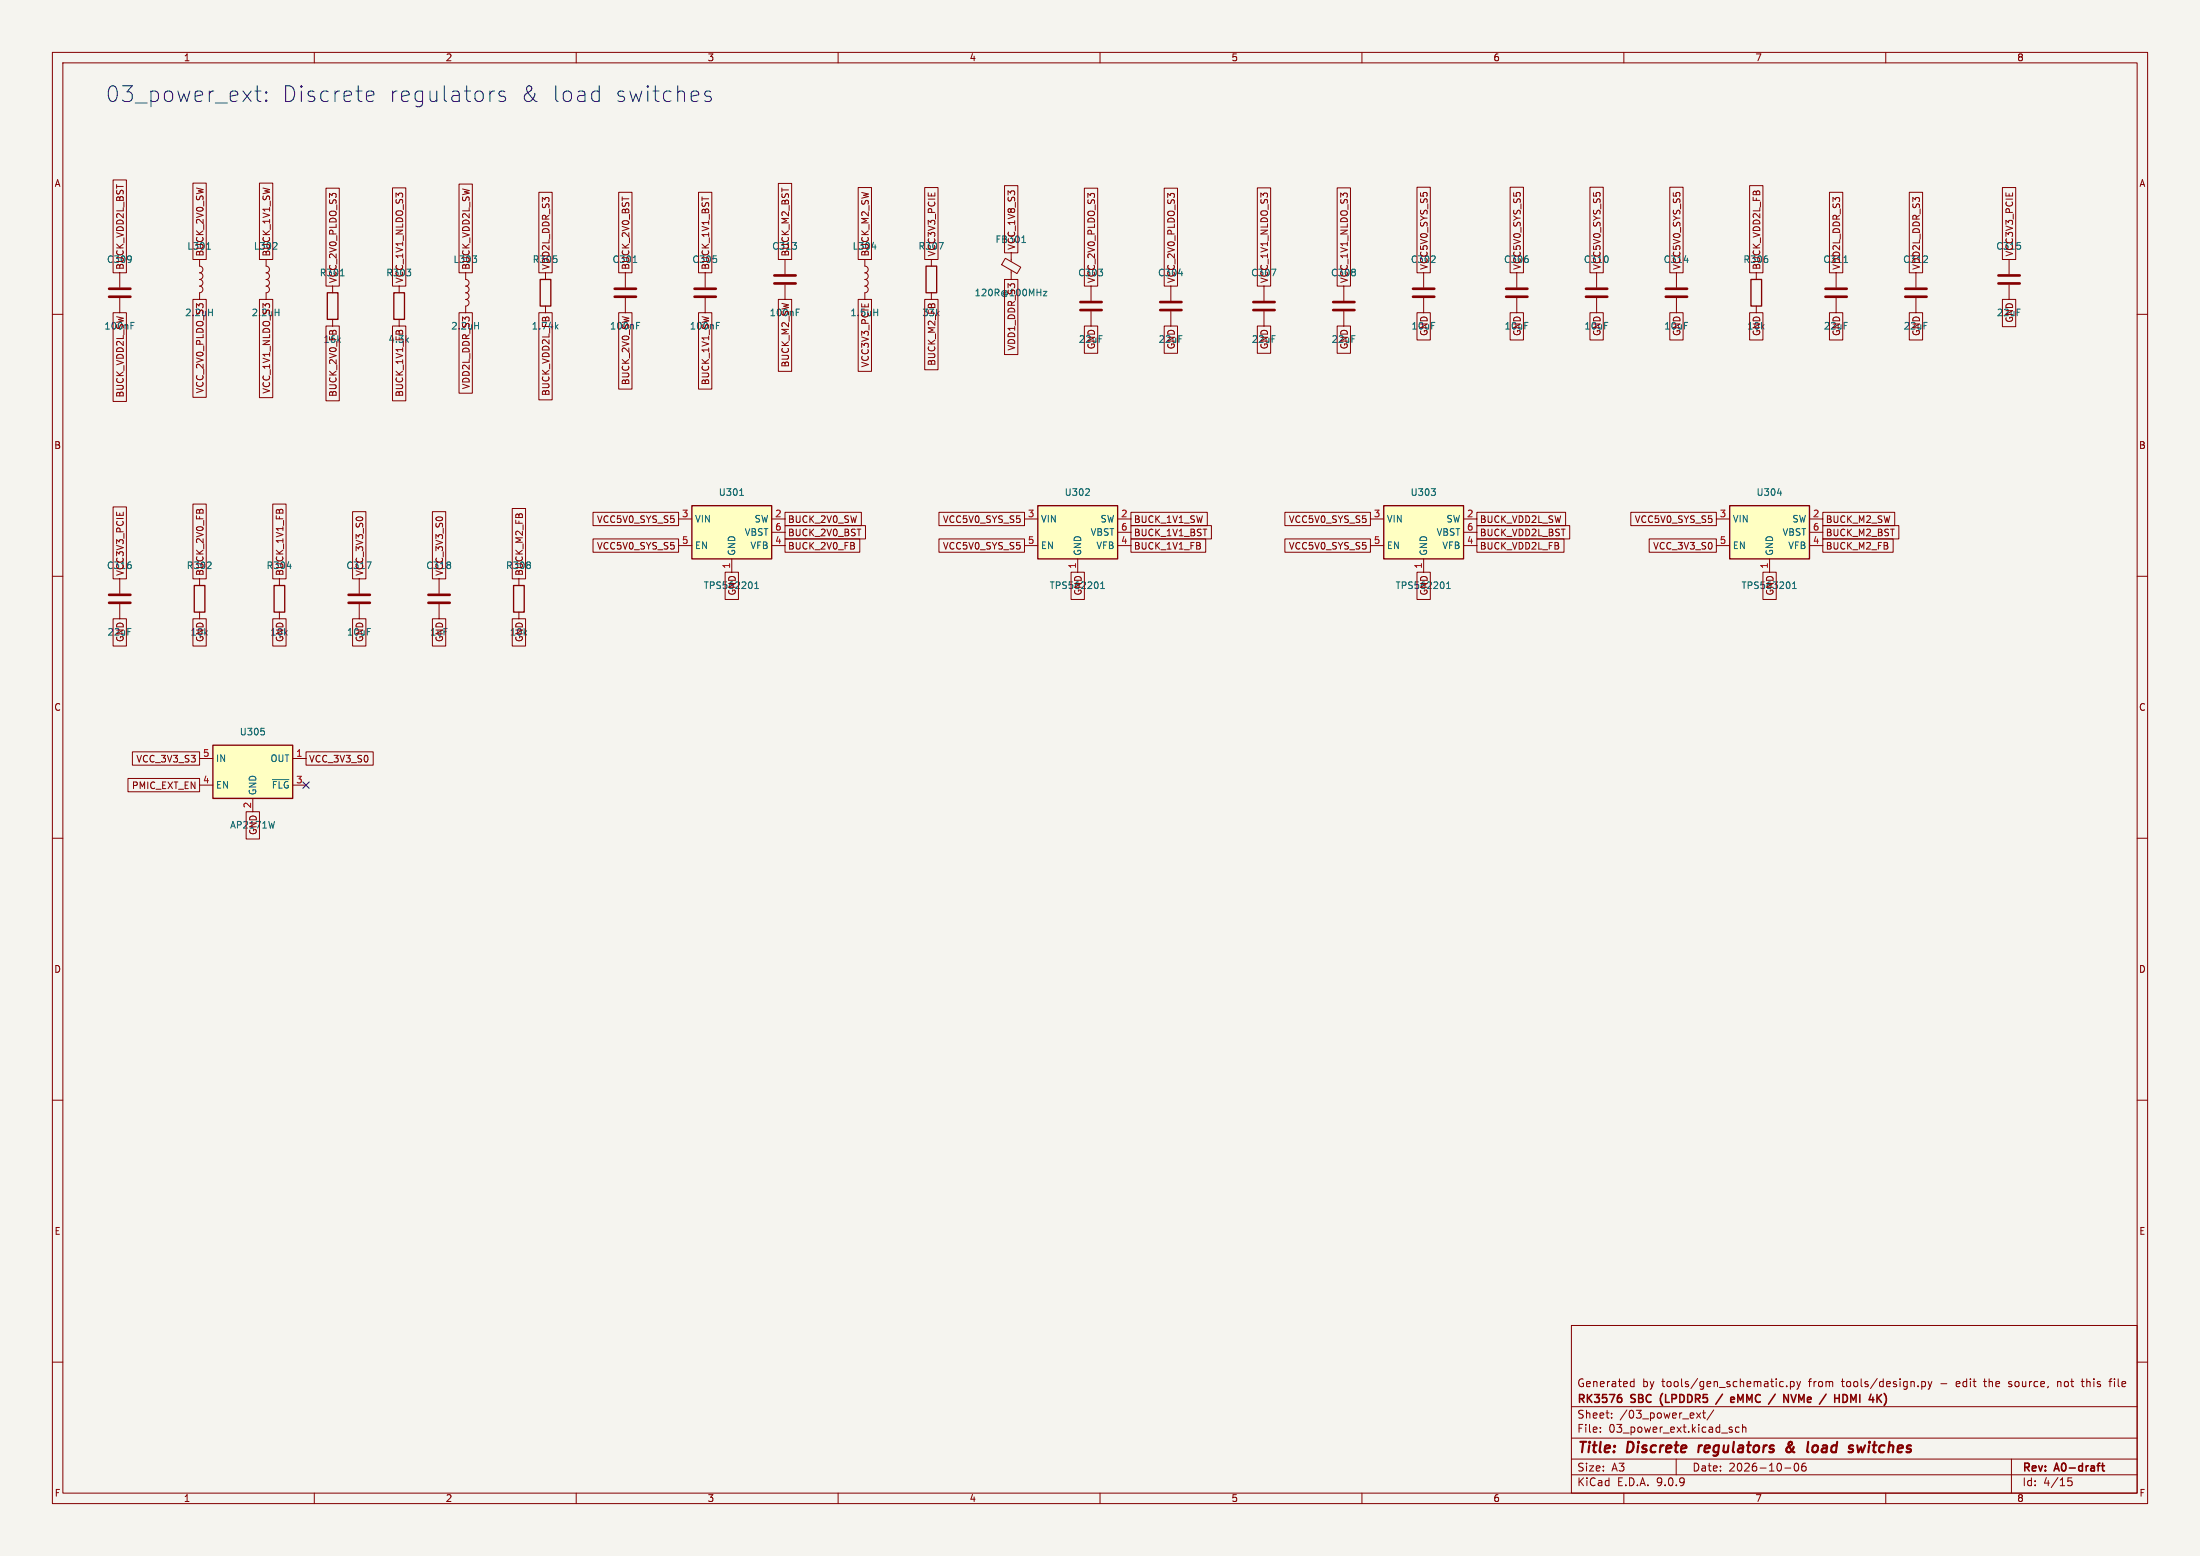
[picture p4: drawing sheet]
<svg xmlns="http://www.w3.org/2000/svg" width="420mm" height="297mm" viewBox="0 0 420 297" stroke-linecap="round" stroke-linejoin="round" font-family="sans-serif">
<path d="M0 0h420v297h-420z" fill="#f5f4ef" stroke="#f5f4ef" stroke-width=".19"/>
<g fill="none" stroke="#840000" stroke-width=".19">
<path d="M10 10h400v277h-400zM12 12h396v273h-396zM60 10v2M110 10v2M160 10v2M210 10v2M260 10v2M310 10v2M360 10v2M149.9 49.5v2.8M149.9 54.4v2.8M320 52.1v2.8"/>
<path d="M320 56.9v2.8M10 60h2M408 60h2M10 110h2M408 110h2M10 160h2M408 160h2M10 210h2M408 210h2M300 253h108v32h-108zM10 260h2M300 278.5h108"/>
<path d="M300 274.5h108M300 268.5h108M305.5 273.2v.2M305.5 272.5v.1M307.7 270.5v.2M307.7 269.8v.1M311.4 263.8h.5M311.4 264.6h.5M311.9 263.2v1.5M320 278.5v3M323.9 269.7l.8 1M324.7 269.7l-.8 1"/>
<path d="M325 269.7h.6M325.2 269.2v1.3l.4 .2M327.2 269.1l-1.3 1.9M330.7 273v.3M332 272.5l-.4-.1-.3 .3 .1 .6h.6M332.7 272.5l.2-.1 .3 .1 .1 .9M332.7 271.9v1.5M339.8 264.5l.2 .2 .4-.1M340.4 263.8l-.4-.1-.2 .1M341.1 264.5v.2M341.8 263.8l.4-.1 .3 .3-.1 .6h-.6M341.8 263.7v1.5"/>
<path d="M342.7 279.4l.2-.1a.8 .8 0 0 1 .5 .7 .8 .8 0 0 1-.5 .8l-.2-.2-.2-.4zM343 263.7l.4 1M343.4 264.7l-.4 .5M343.7 263.7l-.3 1M344.7 279.3a.59 .59 0 0 0-.8 .6v.6l.2 .2 .4 .1 .2-.2 .1-.5-.1-.2h-.5l-.3 .2M366.9 263.8l.4-.1 .3 .3-.2 .6h-.5M366.9 263.7v1.5M368.1 263.7l.3 1M368.4 264.7l-.3 .5M368.8 263.7l-.4 1M378.7 263.7h.5M383.4 264.6l.5 .1"/>
<path d="M383.7 263.7l-.3 .2 .3 .3M384 278.5v6.5M392.8 263.7v1M393.2 263.7l-.4 .1M397.3 263.7h.6M397.5 263.2v1.3l.4 .2M402.6 263.7h.6M403.2 263.2l-.4 .2v1.3M408 260h2M60 285v2M110 285v2M160 285v2"/>
<path d="M210 285v2M260 285v2M300 281.5h108M310 285v2M340.7 280.2h1.2M360 285v2M395.5 282.1h-.7l-.1 .7 .2-.1h.5l.2 .2-.1 .5-.2 .2-.6-.2"/>
</g>
<path d="M309 266.8h.5l.1 .2-.1 .5-.5 .2M309.2 266.2h.3M328.8 266.1l-1.3 1.9M330.4 267.2l.7-.2-.1-.2-.4-.1-.2 .2 .1 .7h.5M341.9 266.2l.5 1.5 .5-1.5M350.3 266.2v1.5M350.3 266.9h.8M352.5 266.4l.2 .4-.2 .7M354.3 266.2l-.5 1.1-.5-1.1v1.5M401.2 279.8h.6M401.4 279.3v1.3l.4 .2" fill="none" stroke="#840000" stroke-width=".3"/>
<path d="M324.4 275.9l-.2 1.3M342 275.8l-.7 .5a.52 .52 0 0 0-.2 .8 .52 .52 0 0 0 .8-.1M342 275.3l-.1-.1a.41 .41 0 0 0-.5 .5l.6 1.1M346.7 275.9a.62 .62 0 0 0-.7 .4v.7a.52 .52 0 0 0 .8 .1M354.5 275.9l.3 1.3 .5-.9 .2 .9" fill="none" stroke="#840000" stroke-width=".4"/>
<path d="M147.8 52.6h4.1M147.8 54.1h4.1M318 55.1h4.1M318 56.6h4.1" fill="none" stroke="#840000" stroke-width=".51"/>
<path d="M152 59.6h.4M152 59h.6M321.5 49.7h.8" fill="none" stroke="#006464" stroke-width=".19"/>
<path d="M132.1 96.5h15.2v10.2h-15.2z" fill="#ffffc2"/>
<path d="M132.1 96.5h15.2v10.2h-15.2z" fill="none" stroke="#840000" stroke-width=".25"/>
<path d="M22.9 52.1v2.8M22.9 56.9v2.8M134.6 52.1v2.8M134.6 56.9v2.8M129.5 99.1h2.6M147.3 99.1h2.6M129.5 104.1h2.6M139.7 106.7v2.5M147.3 104.1h2.6M147.3 101.6h2.6" fill="none" stroke="#840000" stroke-width=".19"/>
<path d="M25 62.1h.4M25 61.5h.6M136.8 62.1h.4M136.8 61.5h.6M141.2 94.6h.7M144.1 112.3h.7M144.1 111.4l.3-.3v1.2" fill="none" stroke="#006464" stroke-width=".19"/>
<path d="M20.8 55.1h4.1M20.8 56.6h4.1M132.6 55.1h4.1M132.6 56.6h4.1" fill="none" stroke="#840000" stroke-width=".51"/>
<path d="M264.2 96.5h15.2v10.2h-15.2z" fill="#ffffc2"/>
<path d="M264.2 96.5h15.2v10.2h-15.2z" fill="none" stroke="#840000" stroke-width=".25"/>
<g fill="none" stroke="#840000" stroke-width=".19">
<path d="M38.1 49.5v1.3a.64 .64 0 0 1 .6 .6 .64 .64 0 0 1-.6 .7 .64 .64 0 0 1 .6 .6 .64 .64 0 0 1-.6 .6 .64 .64 0 0 1 .6 .7 .64 .64 0 0 1-.6 .6 .64 .64 0 0 1 .6 .6 .64 .64 0 0 1-.6 .7v1.3M50.8 49.5v1.3a.64 .64 0 0 1 .6 .6 .64 .64 0 0 1-.6 .7 .64 .64 0 0 1 .6 .6 .64 .64 0 0 1-.6 .6 .64 .64 0 0 1 .6 .7 .64 .64 0 0 1-.6 .6 .64 .64 0 0 1 .6 .7 .64 .64 0 0 1-.6 .6v1.3M191.9 49.3l3 1.7-.7 1.2-3-1.7zM193 48.3v1.6M193 51.6v1.7M271.8 52.1v2.8M271.8 56.9v2.8M289.6 52.1v2.8M289.6 56.9v2.8M261.6 99.1h2.6M279.4 99.1h2.5M261.6 104.1h2.6"/>
<path d="M271.8 106.7v2.5M279.4 104.1h2.5M279.4 101.6h2.5"/>
</g>
<g fill="none" stroke="#006464" stroke-width=".19">
<path d="M39.5 47.6h.7M39.8 59.6h.7M40.5 59v1.3M52.1 47.6h.8M52.5 59.6h.7M52.8 46.4v.4M53.2 59v1.3M195.1 46.3h.7M195.3 45.2l.1-.2v1.3M199.2 55.6h.6l-.6 .9h.6M273.2 93.3h.8l-.4 .5M274 93.9v.5"/>
<path d="M276.2 112.3h.7M276.2 111.4l.3-.3v1.2"/>
</g>
<path d="M269.7 55.1h4.1M269.7 56.6h4.1M287.5 55.1h4.1M287.5 56.6h4.1" fill="none" stroke="#840000" stroke-width=".51"/>
<path d="M330.2 96.5h15.2v10.2h-15.2z" fill="#ffffc2"/>
<path d="M176.8 50.8h2v5.1h-2zM334.3 53.3h2v5.1h-2zM330.2 96.5h15.2v10.2h-15.2z" fill="none" stroke="#840000" stroke-width=".25"/>
<g fill="none" stroke="#840000" stroke-width=".19">
<path d="M119.4 52.1v2.8M119.4 56.9v2.8M165.1 49.5v1.3a.64 .64 0 0 1 .6 .6 .64 .64 0 0 1-.6 .7 .64 .64 0 0 1 .6 .6 .64 .64 0 0 1-.6 .6 .64 .64 0 0 1 .6 .7 .64 .64 0 0 1-.6 .6 .64 .64 0 0 1 .6 .7 .64 .64 0 0 1-.6 .6v1.3M177.8 49.5v1.3M177.8 55.9v1.3M223.5 54.6v2.8M223.5 59.4v2.8M241.3 54.6v2.8M241.3 59.4v2.8M256.5 54.6v2.8M256.5 59.4v2.8M304.8 52.1v2.8"/>
<path d="M304.8 56.9v2.8M335.3 52.1v1.2M335.3 58.4v1.3M350.5 52.1v2.8M350.5 56.9v2.8M365.8 52.1v2.8M365.8 56.9v2.8M383.5 49.5v2.8M383.5 54.4v2.8M327.7 99.1h2.5M345.4 99.1h2.6M327.7 104.1h2.5"/>
<path d="M337.8 106.7v2.5M345.4 104.1h2.6M345.4 101.6h2.6"/>
</g>
<g fill="none" stroke="#006464" stroke-width=".19">
<path d="M120.9 50.1h.7M166.5 47.1h.7M166.8 59.6h.7M167.5 59v1.3M179.2 46.3h.9l-.6 1.3M225 52.2h.8M242.7 51.4h.9l-.6 1.2M352 50.1h.7M121.5 62.1h.5M121.5 61.5h.6M339.3 94.1h.8M342.2 112.3h.7"/>
<path d="M342.2 111.4l.4-.3v1.2"/>
</g>
<g fill="none" stroke="#840000" stroke-width=".51">
<path d="M117.3 55.1h4.1M117.3 56.6h4.1M221.5 57.7h4.1M221.5 59.2h4.1M239.3 57.7h4M239.3 59.2h4M254.5 57.7h4.1M254.5 59.2h4.1M302.8 55.1h4M302.8 56.6h4M348.5 55.1h4.1M348.5 56.6h4.1"/>
<path d="M363.7 55.1h4.1M363.7 56.6h4.1M381.5 52.6h4.1M381.5 54.1h4.1"/>
</g>
<path d="M198.1 96.5h15.3v10.2h-15.3z" fill="#ffffc2"/>
<path d="M62.5 55.9h2v5.1h-2zM75.2 55.9h2v5.1h-2zM198.1 96.5h15.3v10.2h-15.3zM37.1 111.8h2v5h-2zM98 111.8h2.1v5h-2.1z" fill="none" stroke="#840000" stroke-width=".25"/>
<g fill="none" stroke="#840000" stroke-width=".19">
<path d="M63.5 54.6v1.3M76.2 54.6v1.3M88.9 52.1v1.2a.64 .64 0 0 1 .6 .7 .64 .64 0 0 1-.6 .6 .64 .64 0 0 1 .6 .7 .64 .64 0 0 1-.6 .6 .64 .64 0 0 1 .6 .6 .64 .64 0 0 1-.6 .7M88.9 57.2a.64 .64 0 0 1 .6 .6 .64 .64 0 0 1-.6 .6v1.3M208.3 54.6v2.8M208.3 59.4v2.8M63.5 61v1.2M76.2 61v1.2M195.6 99.1h2.5M213.4 99.1h2.5M22.9 110.5v2.8M22.9 115.3v2.8"/>
<path d="M38.1 110.5v1.3M38.1 116.8v1.3M68.6 110.5v2.8M68.6 115.3v2.8M83.8 110.5v2.8M83.8 115.3v2.8M99.1 110.5v1.3M99.1 116.8v1.3M195.6 104.1h2.5M205.7 106.7v2.5M213.4 104.1h2.5M213.4 101.6h2.5"/>
</g>
<path d="M65 52.6h.7M90.2 48.8h.8l-.4 .5M90.9 49.4v.6M90.6 62.1h.7M91.3 61.5v1.3M207.2 94.6h.8M207.9 93.4v.4M70 107.3h.8l-.5 1.2M210.1 112.3h.8M210.1 111.4l.4-.3v1.2" fill="none" stroke="#006464" stroke-width=".19"/>
<path d="M206.2 57.7h4.1M206.2 59.2h4.1M20.8 113.5h4.1M20.8 115.1h4.1M66.5 113.5h4.1M66.5 115.1h4.1M81.8 113.5h4.1M81.8 115.1h4.1" fill="none" stroke="#840000" stroke-width=".51"/>
<path d="M40.6 142.2h15.3v10.2h-15.3z" fill="#ffffc2"/>
<path d="M103.1 53.3h2.1v5.1h-2.1zM52.3 111.8h2.1v5h-2.1zM40.6 142.2h15.3v10.2h-15.3z" fill="none" stroke="#840000" stroke-width=".25"/>
<g fill="none" stroke="#840000" stroke-width=".19">
<path d="M21.6 34.3h2.5v17.8h-2.5zM36.8 35h2.6v14.5h-2.6zM49.5 35h2.6v14.5h-2.6zM62.2 35.9h2.6v18.7h-2.6zM74.9 35.9h2.6v18.7h-2.6zM87.6 35.1h2.6v17h-2.6zM102.9 36.7h2.5v15.4h-2.5zM118.1 36.7h2.6v15.4h-2.6zM133.3 36.7h2.6v15.4h-2.6zM148.6 35h2.5v14.5h-2.5zM163.8 35.8h2.6v13.7h-2.6zM176.5 35.8h2.6v13.7h-2.6z"/>
<path d="M191.8 35.4h2.5v12.9h-2.5zM207 35.9h2.6v18.7h-2.6zM222.2 35.9h2.6v18.7h-2.6zM240 35.9h2.6v18.7h-2.6zM255.3 35.9h2.5v18.7h-2.5zM270.5 35.7h2.6v16.4h-2.6zM288.3 35.7h2.5v16.4h-2.5zM303.5 35.7h2.6v16.4h-2.6zM318.8 35.7h2.5v16.4h-2.5zM334 35.4h2.6v16.7h-2.6zM349.2 36.7h2.6v15.4h-2.6zM364.5 36.7h2.5v15.4h-2.5z"/>
<path d="M382.3 35.8h2.5v13.7h-2.5zM21.6 59.7h2.5v16.9h-2.5zM36.8 57.2h2.6v18.6h-2.6zM49.5 57.2h2.6v18.7h-2.6zM87.6 59.7h2.6v15.4h-2.6zM102.9 59.7h2.5v16.6h-2.5zM104.1 52.1v1.2M104.1 58.4v1.3M118.1 59.7h2.6v14.6h-2.6zM133.3 59.7h2.6v14.6h-2.6zM148.6 57.2h2.5v13.7h-2.5zM163.8 57.2h2.6v13.7h-2.6z"/>
<path d="M176.5 57.2h2.6v13.4h-2.6zM191.8 53.3h2.5v14.4h-2.5zM270.5 59.7h2.6v5.2h-2.6zM288.3 59.7h2.5v5.2h-2.5zM303.5 59.7h2.6v5.2h-2.6zM318.8 59.7h2.5v5.2h-2.5zM334 59.7h2.6v5.2h-2.6zM349.2 59.7h2.6v5.2h-2.6zM364.5 59.7h2.5v5.2h-2.5zM382.3 57.2h2.5v5.2h-2.5zM62.2 62.2h2.6v14.3h-2.6zM74.9 62.2h2.6v14.3h-2.6z"/>
<path d="M207 62.2h2.6v5.2h-2.6zM222.2 62.2h2.6v5.2h-2.6zM240 62.2h2.6v5.2h-2.6zM255.3 62.2h2.5v5.2h-2.5zM21.6 96.8h2.5v13.7h-2.5zM36.8 96.2h2.6v14.3h-2.6zM52.1 96.2h2.5v14.3h-2.5zM67.3 97.7h2.6v12.8h-2.6zM82.5 97.7h2.6v12.8h-2.6zM97.8 97.1h2.5v13.4h-2.5zM113.2 97.8h16.3v2.5h-16.3zM149.9 97.8h14.5v2.5h-14.5z"/>
<path d="M179.2 97.8h16.4v2.5h-16.4zM215.9 97.8h14.6v2.5h-14.6zM245.3 97.8h16.3v2.5h-16.3zM281.9 97.8h17v2.5h-17zM311.3 97.8h16.4v2.5h-16.4zM348 97.8h13.7v2.5h-13.7zM21.6 118.1h2.5v5.2h-2.5zM36.8 118.1h2.6v5.2h-2.6zM52.1 118.1h2.5v5.2h-2.5zM53.3 110.5v1.3M53.3 116.8v1.3M67.3 118.1h2.6v5.2h-2.6z"/>
<path d="M82.5 118.1h2.6v5.2h-2.6zM97.8 118.1h2.5v5.2h-2.5zM113.2 102.9h16.3v2.5h-16.3zM138.4 109.2h2.6v5.2h-2.6zM149.9 100.3h15.3v2.6h-15.3zM149.9 102.9h14.2v2.5h-14.2zM179.2 102.9h16.4v2.5h-16.4zM204.5 109.2h2.5v5.2h-2.5zM215.9 102.9h14.3v2.5h-14.3zM215.9 100.3h15.4v2.6h-15.4zM245.3 102.9h16.3v2.5h-16.3zM270.5 109.2h2.6v5.2h-2.6z"/>
<path d="M281.9 102.9h16.7v2.5h-16.7zM281.9 100.3h17.8v2.6h-17.8zM314.8 102.9h12.9v2.5h-12.9zM336.5 109.2h2.6v5.2h-2.6zM348 100.3h14.5v2.6h-14.5zM348 102.9h13.4v2.5h-13.4zM24.4 148.6h13.7v2.5h-13.7zM25.3 143.5h12.8v2.6h-12.8zM38.1 144.8h2.5M38.1 149.9h2.5M47 154.9h2.5v5.2h-2.5zM48.3 152.4v2.5"/>
<path d="M55.9 144.8h2.5M55.9 149.9h2.5M58.4 143.5h12.8v2.6h-12.8z"/>
</g>
<path d="M106.2 62.3l.3 .5M106.5 62l-.5 .4M54.8 108.1h.8M50.4 139.6v.6M52 148.8h3.1M52.4 156.8l-.3 1.3" fill="none" stroke="#006464" stroke-width=".19"/>
<path d="M57.8 149.3l1.2 1.2M59 149.3l-1.2 1.2" fill="none" stroke="#000084" stroke-width=".19"/>
<g fill="none" stroke="#0000c2" stroke-width=".19">
<path d="M48.7 17.4h1.1M49.1 16.4v2.5l.1 .3 .6 .2M50.8 19.1l.2 .1-.2 .2M50.8 19.1l-.1 .1 .1 .2M50.8 17.5v.3M50.8 19.1v.3M50.8 17.5l.2 .2-.2 .1M50.8 17.5l-.1 .2 .1 .1M70.1 17.5l.9-.1 .2 .1 .2 .6-1.4 .3M70.1 19.2l.3 .2 .8-.2M94.4 17.4h-.3l-.4 .3M96.4 17.5l-.7-.1-.3 .1-.2 .3 .2 .4 1 .3 .1 .3-.1 .4-.3 .2-.9-.2"/>
<path d="M113.5 17.4l.9 .1M114.4 19.2l-.9 .2M114.4 16.4v3M135.7 17.5l-.7-.1-.3 .1-.2 .3 .2 .4 1 .3 .1 .3-.1 .4-.3 .2-.9-.2"/>
</g>
<g font-size="4.2" fill="#0000c2">
<text x="20" y="19.8">03_power_ext:</text>
<text x="53.6" y="19.8">Discrete</text>
<text x="73.9" y="19.8">regulators</text>
<text x="98.9" y="19.8">&amp;</text>
<text x="104.7" y="19.8">load</text>
<text x="116.6" y="19.8">switches</text>
</g>
<g font-size="2.8" fill="#840000">
<text x="301" y="277.9">Title:</text>
<text x="310.6" y="277.9">Discrete</text>
<text x="325.1" y="277.9">regulators</text>
<text x="342.6" y="277.9">&amp;</text>
<text x="347.4" y="277.9">load</text>
<text x="356.2" y="277.9">switches</text>
</g>
<g font-size="2.1" fill="#840000">
<text x="301" y="268.2">RK3576</text>
<text x="301" y="265">Generated</text>
<text x="311.4" y="268.2">SBC</text>
<text x="313.5" y="265">by</text>
<text x="317.3" y="265">tools/gen_schematic.py</text>
<text x="317.6" y="268.2">(LPDDR5</text>
<text x="332.3" y="268.2">eMMC</text>
<text x="340.3" y="268.2">/</text>
<text x="343.6" y="268.2">NVMe</text>
<text x="345.5" y="265">from</text>
<text x="351.2" y="268.2">/</text>
<text x="351.9" y="265">tools/design.py</text>
<text x="354.5" y="268.2">HDMI</text>
<text x="370.8" y="265">-</text>
<text x="374" y="265">edit</text>
<text x="379.5" y="265">the</text>
<text x="384.3" y="265">source,</text>
<text x="393.8" y="265">not</text>
<text x="398.6" y="265">this</text>
<text x="404.1" y="265">file</text>
<text x="301" y="273.7">File:</text>
<text x="301" y="271">Sheet:</text>
<text x="307.1" y="273.7">03_power_ext.kicad_sch</text>
<text x="309.2" y="271">/03_power_ext/</text>
<text x="301" y="281.1">Size:</text>
<text x="307.6" y="281.1">A3</text>
<text x="323" y="281.1">Date:</text>
<text x="330" y="281.1">2026-10-06</text>
<text x="386" y="281.3">Rev:</text>
<text x="392.4" y="281.3">A0-draft</text>
<text x="301" y="283.9">KiCad</text>
<text x="308.7" y="283.9">E.D.A.</text>
<text x="316.3" y="283.9">9.0.9</text>
<text x="386" y="283.9">Id:</text>
<text x="390.1" y="283.9">4/15</text>
</g>
<g font-size="1.8" fill="#840000">
<text x="35" y="11.9">1</text>
<text x="85" y="11.9">2</text>
<text x="135" y="11.9">3</text>
<text x="185" y="11.9">4</text>
<text x="235" y="11.9">5</text>
<text x="285" y="11.9">6</text>
<text x="335" y="11.9">7</text>
<text x="385" y="11.9">8</text>
<text x="10.3" y="35.9">A</text>
<text x="408.3" y="35.9">A</text>
<text x="35.7" y="47.9">L301</text>
<text x="48.4" y="47.9">L302</text>
<text x="147.3" y="47.9">C313</text>
<text x="162.7" y="47.9">L304</text>
<text x="175.2" y="47.9">R307</text>
<text x="189.9" y="46.6">FB301</text>
<text x="194" y="47.8" transform="rotate(-90 194 47.8)">VCC_1V8_S3</text>
<text x="381" y="47.9">C315</text>
<text x="20.3" y="50.4">C309</text>
<text x="23.8" y="51.6" transform="rotate(-90 23.8 51.6)">BUCK_VDD2L_BST</text>
<text x="39.1" y="49.1" transform="rotate(-90 39.1 49.1)">BUCK_2V0_SW</text>
<text x="51.8" y="49.1" transform="rotate(-90 51.8 49.1)">BUCK_1V1_SW</text>
<text x="60.9" y="52.9">R301</text>
<text x="73.6" y="52.9">R303</text>
<text x="86.5" y="50.4">L303</text>
<text x="89.9" y="51.6" transform="rotate(-90 89.9 51.6)">BUCK_VDD2L_SW</text>
<text x="101.6" y="50.4">R305</text>
<text x="105.1" y="51.6" transform="rotate(-90 105.1 51.6)">VDD2L_DDR_S3</text>
<text x="116.8" y="50.4">C301</text>
<text x="120.3" y="51.6" transform="rotate(-90 120.3 51.6)">BUCK_2V0_BST</text>
<text x="132.1" y="50.4">C305</text>
<text x="135.6" y="51.6" transform="rotate(-90 135.6 51.6)">BUCK_1V1_BST</text>
<text x="150.8" y="49.1" transform="rotate(-90 150.8 49.1)">BUCK_M2_BST</text>
<text x="166.1" y="49.1" transform="rotate(-90 166.1 49.1)">BUCK_M2_SW</text>
<text x="178.8" y="49.1" transform="rotate(-90 178.8 49.1)">VCC3V3_PCIE</text>
<text x="205.7" y="52.9">C303</text>
<text x="221" y="52.9">C304</text>
<text x="238.7" y="52.9">C307</text>
<text x="254" y="52.9">C308</text>
<text x="269.2" y="50.4">C302</text>
<text x="272.7" y="51.6" transform="rotate(-90 272.7 51.6)">VCC5V0_SYS_S5</text>
<text x="287" y="50.4">C306</text>
<text x="290.5" y="51.6" transform="rotate(-90 290.5 51.6)">VCC5V0_SYS_S5</text>
<text x="302.2" y="50.4">C310</text>
<text x="305.8" y="51.6" transform="rotate(-90 305.8 51.6)">VCC5V0_SYS_S5</text>
<text x="317.5" y="50.4">C314</text>
<text x="321" y="51.6" transform="rotate(-90 321 51.6)">VCC5V0_SYS_S5</text>
<text x="332.7" y="50.4">R306</text>
<text x="336.2" y="51.6" transform="rotate(-90 336.2 51.6)">BUCK_VDD2L_FB</text>
<text x="348" y="50.4">C311</text>
<text x="351.5" y="51.6" transform="rotate(-90 351.5 51.6)">VDD2L_DDR_S3</text>
<text x="363.2" y="50.4">C312</text>
<text x="366.7" y="51.6" transform="rotate(-90 366.7 51.6)">VDD2L_DDR_S3</text>
<text x="384.5" y="49.1" transform="rotate(-90 384.5 49.1)">VCC3V3_PCIE</text>
<text x="64.5" y="54.1" transform="rotate(-90 64.5 54.1)">VCC_2V0_PLDO_S3</text>
<text x="77.2" y="54.1" transform="rotate(-90 77.2 54.1)">VCC_1V1_NLDO_S3</text>
<text x="186" y="56.7">120R@100MHz</text>
<text x="209.2" y="54.1" transform="rotate(-90 209.2 54.1)">VCC_2V0_PLDO_S3</text>
<text x="224.5" y="54.1" transform="rotate(-90 224.5 54.1)">VCC_2V0_PLDO_S3</text>
<text x="242.3" y="54.1" transform="rotate(-90 242.3 54.1)">VCC_1V1_NLDO_S3</text>
<text x="257.5" y="54.1" transform="rotate(-90 257.5 54.1)">VCC_1V1_NLDO_S3</text>
<text x="19.8" y="63.1">100nF</text>
<text x="35.2" y="60.6">2.2uH</text>
<text x="47.9" y="60.6">2.2uH</text>
<text x="61.7" y="65.6">16k</text>
<text x="74.1" y="65.6">4.3k</text>
<text x="86" y="63.1">2.2uH</text>
<text x="101.4" y="63.1">1.74k</text>
<text x="116.3" y="63.1">100nF</text>
<text x="131.6" y="63.1">100nF</text>
<text x="146.8" y="60.6">100nF</text>
<text x="162.2" y="60.6">1.5uH</text>
<text x="176" y="60.6">33k</text>
<text x="269.4" y="63.1">10uF</text>
<text x="272.7" y="64.2" transform="rotate(-90 272.7 64.2)">GND</text>
<text x="287.1" y="63.1">10uF</text>
<text x="290.5" y="64.2" transform="rotate(-90 290.5 64.2)">GND</text>
<text x="302.4" y="63.1">10uF</text>
<text x="305.8" y="64.2" transform="rotate(-90 305.8 64.2)">GND</text>
<text x="317.6" y="63.1">10uF</text>
<text x="321" y="64.2" transform="rotate(-90 321 64.2)">GND</text>
<text x="333.5" y="63.1">10k</text>
<text x="336.2" y="64.2" transform="rotate(-90 336.2 64.2)">GND</text>
<text x="351.5" y="64.2" transform="rotate(-90 351.5 64.2)">GND</text>
<text x="366.7" y="64.2" transform="rotate(-90 366.7 64.2)">GND</text>
<text x="384.5" y="61.7" transform="rotate(-90 384.5 61.7)">GND</text>
<text x="150.8" y="70.2" transform="rotate(-90 150.8 70.2)">BUCK_M2_SW</text>
<text x="166.1" y="70.2" transform="rotate(-90 166.1 70.2)">VCC3V3_PCIE</text>
<text x="178.8" y="69.9" transform="rotate(-90 178.8 69.9)">BUCK_M2_FB</text>
<text x="194" y="67" transform="rotate(-90 194 67)">VDD1_DDR_S3</text>
<text x="209.2" y="66.8" transform="rotate(-90 209.2 66.8)">GND</text>
<text x="224.5" y="66.8" transform="rotate(-90 224.5 66.8)">GND</text>
<text x="242.3" y="66.8" transform="rotate(-90 242.3 66.8)">GND</text>
<text x="257.5" y="66.8" transform="rotate(-90 257.5 66.8)">GND</text>
<text x="23.8" y="76" transform="rotate(-90 23.8 76)">BUCK_VDD2L_SW</text>
<text x="39.1" y="75.2" transform="rotate(-90 39.1 75.2)">VCC_2V0_PLDO_S3</text>
<text x="51.8" y="75.2" transform="rotate(-90 51.8 75.2)">VCC_1V1_NLDO_S3</text>
<text x="64.5" y="75.9" transform="rotate(-90 64.5 75.9)">BUCK_2V0_FB</text>
<text x="77.2" y="75.9" transform="rotate(-90 77.2 75.9)">BUCK_1V1_FB</text>
<text x="89.9" y="74.4" transform="rotate(-90 89.9 74.4)">VDD2L_DDR_S3</text>
<text x="105.1" y="75.7" transform="rotate(-90 105.1 75.7)">BUCK_VDD2L_FB</text>
<text x="120.3" y="73.6" transform="rotate(-90 120.3 73.6)">BUCK_2V0_SW</text>
<text x="135.6" y="73.6" transform="rotate(-90 135.6 73.6)">BUCK_1V1_SW</text>
<text x="10.3" y="85.9">B</text>
<text x="408.2" y="85.9">B</text>
<text x="113.9" y="100">VCC5V0_SYS_S5</text>
<text x="150.3" y="100">BUCK_2V0_SW</text>
<text x="179.9" y="100">VCC5V0_SYS_S5</text>
<text x="216.4" y="100">BUCK_1V1_SW</text>
<text x="245.9" y="100">VCC5V0_SYS_S5</text>
<text x="282.4" y="100">BUCK_VDD2L_SW</text>
<text x="312" y="100">VCC5V0_SYS_S5</text>
<text x="348.5" y="100">BUCK_M2_SW</text>
<text x="113.9" y="105.1">VCC5V0_SYS_S5</text>
<text x="150.3" y="102.6">BUCK_2V0_BST</text>
<text x="150.3" y="105.1">BUCK_2V0_FB</text>
<text x="179.9" y="105.1">VCC5V0_SYS_S5</text>
<text x="216.4" y="105.1">BUCK_1V1_FB</text>
<text x="216.4" y="102.6">BUCK_1V1_BST</text>
<text x="245.9" y="105.1">VCC5V0_SYS_S5</text>
<text x="282.4" y="105.1">BUCK_VDD2L_FB</text>
<text x="282.4" y="102.6">BUCK_VDD2L_BST</text>
<text x="315.5" y="105.1">VCC_3V3_S0</text>
<text x="348.5" y="102.6">BUCK_M2_BST</text>
<text x="348.5" y="105.1">BUCK_M2_FB</text>
<text x="20.3" y="108.8">C316</text>
<text x="23.8" y="110" transform="rotate(-90 23.8 110)">VCC3V3_PCIE</text>
<text x="35.5" y="108.8">R302</text>
<text x="39.1" y="110" transform="rotate(-90 39.1 110)">BUCK_2V0_FB</text>
<text x="50.8" y="108.8">R304</text>
<text x="54.3" y="110" transform="rotate(-90 54.3 110)">BUCK_1V1_FB</text>
<text x="66" y="108.8">C317</text>
<text x="69.5" y="110" transform="rotate(-90 69.5 110)">VCC_3V3_S0</text>
<text x="81.3" y="108.8">C318</text>
<text x="84.8" y="110" transform="rotate(-90 84.8 110)">VCC_3V3_S0</text>
<text x="96.5" y="108.8">R308</text>
<text x="100" y="110" transform="rotate(-90 100 110)">BUCK_M2_FB</text>
<text x="140.7" y="113.8" transform="rotate(-90 140.7 113.8)">GND</text>
<text x="206.7" y="113.8" transform="rotate(-90 206.7 113.8)">GND</text>
<text x="272.7" y="113.8" transform="rotate(-90 272.7 113.8)">GND</text>
<text x="338.8" y="113.8" transform="rotate(-90 338.8 113.8)">GND</text>
<text x="23.8" y="122.7" transform="rotate(-90 23.8 122.7)">GND</text>
<text x="36.3" y="121.5">10k</text>
<text x="39.1" y="122.7" transform="rotate(-90 39.1 122.7)">GND</text>
<text x="51.5" y="121.5">10k</text>
<text x="54.3" y="122.7" transform="rotate(-90 54.3 122.7)">GND</text>
<text x="66.2" y="121.5">10uF</text>
<text x="69.5" y="122.7" transform="rotate(-90 69.5 122.7)">GND</text>
<text x="82" y="121.5">1uF</text>
<text x="84.8" y="122.7" transform="rotate(-90 84.8 122.7)">GND</text>
<text x="97.2" y="121.5">10k</text>
<text x="100" y="122.7" transform="rotate(-90 100 122.7)">GND</text>
<text x="10.3" y="135.9">C</text>
<text x="408.2" y="135.9">C</text>
<text x="25.9" y="145.7">VCC_3V3_S3</text>
<text x="58.9" y="145.7">VCC_3V3_S0</text>
<text x="25.1" y="150.8">PMIC_EXT_EN</text>
<text x="49.2" y="159.5" transform="rotate(-90 49.2 159.5)">GND</text>
<text x="10.3" y="185.9">D</text>
<text x="408.2" y="185.9">D</text>
<text x="10.3" y="235.9">E</text>
<text x="408.3" y="235.9">E</text>
<text x="10.3" y="285.9">F</text>
<text x="35" y="286.9">1</text>
<text x="85" y="286.9">2</text>
<text x="135" y="286.9">3</text>
<text x="185" y="286.9">4</text>
<text x="235" y="286.9">5</text>
<text x="285" y="286.9">6</text>
<text x="335" y="286.9">7</text>
<text x="385" y="286.9">8</text>
<text x="408.3" y="285.9">F</text>
</g>
<g font-size="1.8" fill="#006464">
<text x="205.9" y="65.6">22uF</text>
<text x="221.1" y="65.6">22uF</text>
<text x="238.9" y="65.6">22uF</text>
<text x="254.1" y="65.6">22uF</text>
<text x="348.1" y="63.1">22uF</text>
<text x="363.3" y="63.1">22uF</text>
<text x="381.1" y="60.6">22uF</text>
<text x="137.1" y="94.8">U301</text>
<text x="203.2" y="94.8">U302</text>
<text x="269.2" y="94.8">U303</text>
<text x="335.2" y="94.8">U304</text>
<text x="132.6" y="99.9">VIN</text>
<text x="143.9" y="99.9">SW</text>
<text x="198.6" y="99.9">VIN</text>
<text x="210" y="99.9">SW</text>
<text x="264.7" y="99.9">VIN</text>
<text x="276" y="99.9">SW</text>
<text x="330.7" y="99.9">VIN</text>
<text x="342.1" y="99.9">SW</text>
<text x="132.6" y="105">EN</text>
<text x="140.6" y="106.2" transform="rotate(-90 140.6 106.2)">GND</text>
<text x="142.1" y="102.5">VBST</text>
<text x="143.2" y="105">VFB</text>
<text x="198.6" y="105">EN</text>
<text x="206.6" y="106.2" transform="rotate(-90 206.6 106.2)">GND</text>
<text x="208.1" y="102.5">VBST</text>
<text x="209.2" y="105">VFB</text>
<text x="264.7" y="105">EN</text>
<text x="272.6" y="106.2" transform="rotate(-90 272.6 106.2)">GND</text>
<text x="274.2" y="102.5">VBST</text>
<text x="275.2" y="105">VFB</text>
<text x="330.7" y="105">EN</text>
<text x="338.7" y="106.2" transform="rotate(-90 338.7 106.2)">GND</text>
<text x="340.2" y="102.5">VBST</text>
<text x="341.3" y="105">VFB</text>
<text x="134.2" y="112.6">TPS562201</text>
<text x="200.3" y="112.6">TPS562201</text>
<text x="266.3" y="112.6">TPS562201</text>
<text x="332.4" y="112.6">TPS563201</text>
<text x="20.4" y="121.5">22uF</text>
<text x="45.7" y="140.6">U305</text>
<text x="41.1" y="145.6">IN</text>
<text x="51.5" y="145.6">OUT</text>
<text x="41.1" y="150.7">EN</text>
<text x="49.1" y="151.9" transform="rotate(-90 49.1 151.9)">GND</text>
<text x="51.8" y="150.7">~{FLG}</text>
<text x="43.8" y="158.3">AP2171W</text>
</g>
<g font-size="1.8" fill="#a90000">
<text x="130.1" y="98.8">3</text>
<text x="147.9" y="98.8">2</text>
<text x="147.9" y="101.3">6</text>
<text x="196.1" y="98.8">3</text>
<text x="213.9" y="98.8">2</text>
<text x="213.9" y="101.3">6</text>
<text x="262.2" y="98.8">3</text>
<text x="280" y="98.8">2</text>
<text x="280" y="101.3">6</text>
<text x="328.2" y="98.8">3</text>
<text x="346" y="98.8">2</text>
<text x="346" y="101.3">6</text>
<text x="130.1" y="103.9">5</text>
<text x="147.9" y="103.9">4</text>
<text x="196.1" y="103.9">5</text>
<text x="213.9" y="103.9">4</text>
<text x="262.2" y="103.9">5</text>
<text x="280" y="103.9">4</text>
<text x="328.2" y="103.9">5</text>
<text x="346" y="103.9">4</text>
<text x="139.4" y="108.7" transform="rotate(-90 139.4 108.7)">1</text>
<text x="205.5" y="108.7" transform="rotate(-90 205.5 108.7)">1</text>
<text x="271.5" y="108.7" transform="rotate(-90 271.5 108.7)">1</text>
<text x="337.6" y="108.7" transform="rotate(-90 337.6 108.7)">1</text>
<text x="38.7" y="144.5">5</text>
<text x="38.7" y="149.6">4</text>
<text x="56.4" y="144.5">1</text>
<text x="56.4" y="149.6">3</text>
<text x="48" y="154.4" transform="rotate(-90 48 154.4)">2</text>
</g>
</svg>
